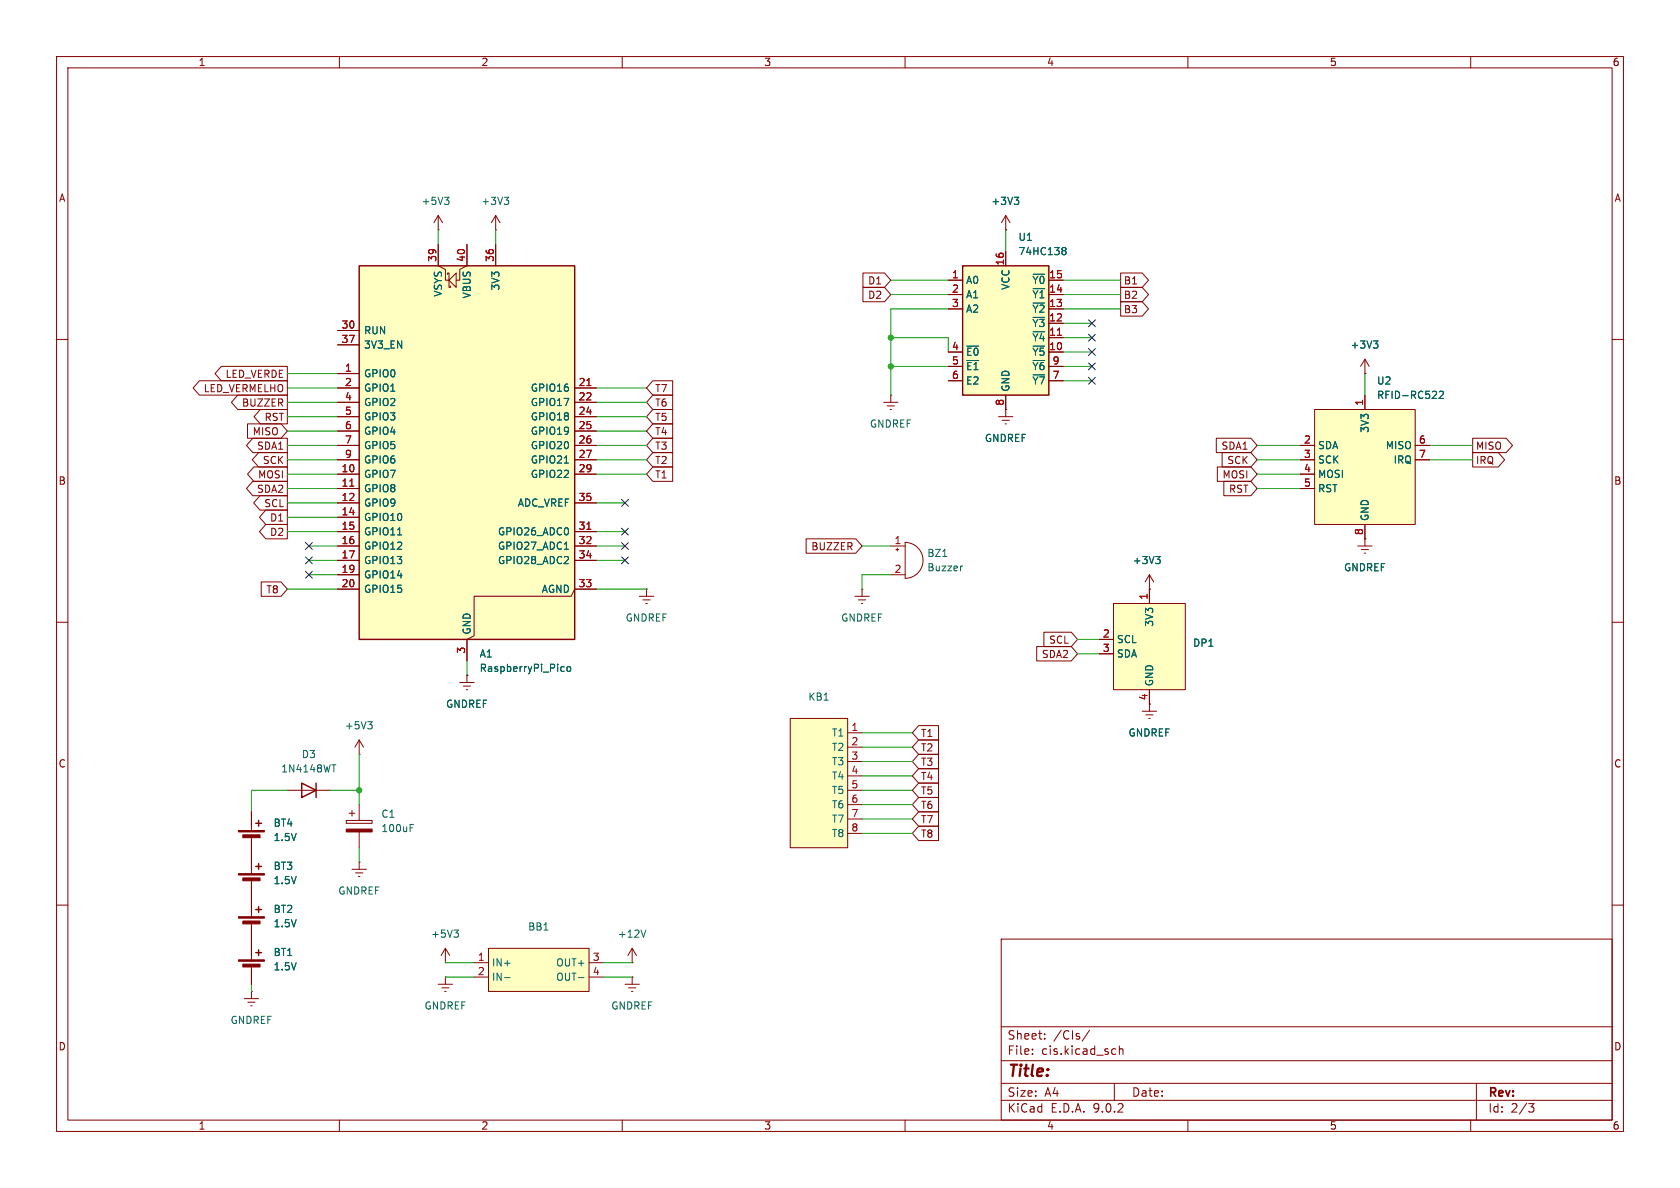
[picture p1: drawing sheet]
<svg xmlns="http://www.w3.org/2000/svg" width="297mm" height="210mm" viewBox="0 0 297 210" stroke-linecap="round" stroke-linejoin="round" font-family="sans-serif">
<g fill="none" stroke="#840000" stroke-width=".18">
<path d="M10 10h277v190h-277zM12 12h273v186h-273zM60 10v2M110 10v2M160 10v2M210 10v2M260 10v2M10 60h2M285 60h2M10 110h2M285 110h2M10 160h2"/>
<path d="M177 166h108v32h-108zM285 160h2M60 198v2M110 198v2M160 198v2M177 194.5h108M177 191.5h108M177 187.5h108M177 181.5h108M182.5 186.3v.1M182.5 185.5v.1M184.7 183.6v.1"/>
<path d="M184.7 182.8v.1M192.6 182.1l-1.3 2M197 191.5v3M197.1 185.4l.1 .1M197.2 186.3l-.1 .1M197.9 184.9v1.5M197.9 185.5l.2-.1 .4 .1v.9M210 198v2M260 198v2M261 191.5v6.5M270.2 195.1h1l-.5 .6 .4 .1 .1 .5-.3 .3h-.4"/>
</g>
<path d="M86.4 167.6h17.7v7.7h-17.7z" fill="#ffffc2"/>
<g fill="none" stroke="#840000" stroke-width=".18">
<path d="M157.5 96.5h2.5M158.4 97.2h.5M158.6 96.9v.5M160 95.9a3.2 3.2 0 0 1 3.2 3.2 3.2 3.2 0 0 1-3.2 3.1zM157.5 101.6h2.5M203.2 104.1h.1M203.2 101.6v2.5M203.2 101.6l-.8 1.3M203.2 101.6l.8 1.3M50.8 139.7h7.6M63.5 133.4h.1M63.5 130.8l-.8 1.3"/>
<path d="M63.5 130.8l.8 1.3M63.5 130.8v2.6M201.9 125.7h2.6M202.6 126.4h1.2M203.1 127h.2M203.2 124.5v1.2M44.4 143.5v3.3M44.4 147.8v6.6M44.4 155.4v6.7M44.4 163.1v3.3M83.8 170.2h2.6M83.8 172.7h2.6"/>
<path d="M86.4 167.6h17.7v7.7h-17.7zM104.1 170.2h2.6M104.1 172.7h2.6"/>
</g>
<path d="M166.7 98.4h.7M204.3 98.4h.8l-.4 .5M204.9 98.9l.2 .2v.3l-.2 .2M170.2 100.1h-.3M58.7 135.2h.7M65 127.6h.8l-.4 .5M65.6 128.1l.2 .2v.3l-.2 .2M89.2 172.8h1M102.3 172.8h.9" fill="none" stroke="#006464" stroke-width=".18"/>
<path d="M53.3 138.4l2.6 1.3-2.6 1.3zM55.9 138.4v2.6M45.2 153.2h1M45.2 145.5h1M45.7 145v1.1M45.7 152.7v1M45.2 160.8h1M45.7 160.3v1" fill="none" stroke="#840000" stroke-width=".25"/>
<g fill="#840000" stroke="#840000" stroke-width=".18">
<path d="M42.2 162.1h4.5v.2h-4.5z"/>
<path d="M42.9 162.8h3.1v.5h-3.1z"/>
<path d="M42.2 154.4h4.5v.3h-4.5z"/>
<path d="M42.9 155.2h3.1v.5h-3.1z"/>
<path d="M42.2 146.8h4.5v.3h-4.5z"/>
<path d="M42.9 147.6h3.1v.5h-3.1z"/>
</g>
<path d="M196.8 106.7h12.7v15.2h-12.7z" fill="#ffffc2"/>
<g fill="none" stroke="#840000" stroke-width=".18">
<path d="M156.2 71.1h2.5M156.8 71.8h1.3M157.4 72.4h.2M157.5 69.9h.1M157.5 69.9v1.2M82.5 119.4h.1M82.5 119.4v1.3M194.3 113h2.5M194.3 115.6h2.5M196.8 106.7h12.7v15.2h-12.7zM203.2 104.1v2.6M81.3 120.7h2.5"/>
<path d="M81.9 121.3h1.3M82.4 121.9h.3M203.2 121.9v2.6"/>
</g>
<path d="M63.5 47h38.1v66h-38.1z" fill="#ffffc2"/>
<path d="M63.5 47h38.1v66h-38.1zM45.2 168.4h1M45.7 167.9v1" fill="none" stroke="#840000" stroke-width=".25"/>
<g fill="none" stroke="#840000" stroke-width=".18">
<path d="M87.6 38.1v2.5M87.6 38.1l-.7 1.3M87.6 38.1l.8 1.3M59.7 58.4h3.8M77.5 43.2v3.8l1.2 .6v1.9h.7M79.1 48.5v-.2h.3v2.5h.2v-.3M79.4 49.5l1.2-1.2v2.5zM82.5 43.2v3.8l-1.2 .6v1.9h-.7M87.6 40.6h.1M87.6 43.2v3.8M59.7 61h3.8M59.7 66h3.8"/>
<path d="M59.7 68.6h3.8M59.7 71.1h3.8M59.7 73.7h3.8M59.7 76.2h3.8M59.7 78.7h3.8M101.6 68.6h3.8M101.6 71.1h3.8M101.6 73.7h3.8M101.6 76.2h3.8M101.6 78.7h3.8M59.7 81.3h3.8M59.7 83.8h3.8"/>
<path d="M59.7 86.4h3.8M59.7 88.9h3.8M59.7 91.4h3.8M59.7 94h3.8M59.7 96.5h3.8M59.7 99.1h3.8M101.6 81.3h3.8M101.6 83.8h3.8M101.6 88.9h3.8M101.6 94h3.8M101.6 96.5h3.8M101.6 99.1h3.8"/>
<path d="M59.7 101.6h3.8M59.7 104.1h3.8M105.4 104.1h-3.8l-.6 1.3h-17.2v7l-1.3 .6v3.8M44.4 166.4v3.3M44.4 170.7v3.3M77.5 174h2.5M78.1 174.6h1.3M78.6 175.3h.3M78.7 172.7h.1M78.7 170.2h.1M78.7 167.6v2.6M78.7 172.7v1.3"/>
<path d="M78.7 167.6l-.7 1.3M78.7 167.6l.8 1.3"/>
</g>
<path d="M103.7 68.2h.8M61.8 85.9h.8M103.7 93.6h.8" fill="none" stroke="#a90000" stroke-width=".18"/>
<path d="M89.1 34.9h.8l-.4 .5M89.7 35.4l.2 .2v.3l-.2 .2M70.3 94.6h.7M99.8 81.9h.7M99.8 97.1h.7M99.4 117.8l.3 .1M99.7 118.6l-.3 .1M100.3 117.9l.3-.1 .3 .3v.3l-.3 .3-.3-.1-.1-.2zM80.3 164.4h.7l-.4 .5M80.8 164.9l.2 .2v.3l-.2 .3" fill="none" stroke="#006464" stroke-width=".18"/>
<g fill="#840000" stroke="#840000" stroke-width=".18">
<path d="M42.2 169.7h4.5v.2h-4.5z"/>
<path d="M42.9 170.4h3.1v.5h-3.1z"/>
</g>
<path d="M170.2 47h15.2v22.9h-15.2z" fill="#ffffc2"/>
<path d="M170.2 47h15.2v22.9h-15.2z" fill="none" stroke="#840000" stroke-width=".25"/>
<g fill="none" stroke="#840000" stroke-width=".18">
<path d="M77.5 38.1l-.8 1.3M77.5 38.1l.7 1.3M77.5 38.1v2.5M177.8 38.1v2.5M177.8 38.1l-.8 1.3M177.8 38.1l.8 1.3M77.5 40.6h.1M167.6 49.5h2.6M167.6 52.1h2.6M167.6 54.6h2.6M177.8 40.6h.1M177.8 44.5v2.5"/>
<path d="M185.4 49.5h2.6M185.4 52.1h2.6M185.4 54.6h2.6M185.4 57.2h2.6M185.4 59.7h2.6M167.6 62.2h2.6M167.6 64.8h2.6M167.6 67.3h2.6M176.5 73.7h2.6M177.2 74.3h1.2M177.7 74.9h.2M177.8 72.4h.1"/>
<path d="M177.8 69.9v3.8M185.4 62.2h2.6M185.4 64.8h2.6M185.4 67.3h2.6M113 105.4h2.6M113.7 106h1.2M114.2 106.7h.2M114.3 104.1h.1M114.3 104.1v1.3M43.2 176.5h2.5M43.8 177.2h1.3M44.3 177.8h.3"/>
<path d="M44.4 175.3h.1M44.4 175.3v1.2"/>
</g>
<path d="M78.6 34.9h.8l-.5 .5M79.1 35.4l.3 .2v.3l-.3 .2M179.3 34.9h.8l-.4 .5M179.9 35.4l.2 .2v.3l-.2 .2M182.6 48.5h2.1M187.9 44.2l.1 .1M187.9 43.8h.3l.2 .1 .1 .2-.3 .2M188 44.3h.2M188 44.3l-.1 .1M188.2 44.3l.3 .2-.1 .4-.2 .1h-.3M170.9 61.2h2.1" fill="none" stroke="#006464" stroke-width=".18"/>
<path d="M186.9 59.3h.8" fill="none" stroke="#a90000" stroke-width=".18"/>
<path d="M232.4 72.4h17.8v20.3h-17.8z" fill="#ffffc2"/>
<g fill="none" stroke="#840000" stroke-width=".18">
<path d="M229.9 78.7h2.5M232.4 72.4h17.8v20.3h-17.8zM241.3 66h.1M241.3 63.5v2.5M241.3 69.9v2.5M241.3 63.5l-.8 1.3M241.3 63.5l.8 1.3M250.2 78.7h2.5M229.9 81.3h2.5M229.9 83.8h2.5M229.9 86.4h2.5M240 96.5h2.6"/>
<path d="M240.7 97.2h1.2M241.2 97.8h.2M241.3 95.3h.1M241.3 92.7v3.8M250.2 81.3h2.5M61.2 145h4.6v.5h-4.6zM61.7 143.8h1M62.2 143.3v1M62.2 153.7h2.6M62.9 154.3h1.2M63.4 154.9h.2M63.5 152.4h.1"/>
<path d="M63.5 142.2v2.8M63.5 147.1v2.8M63.5 152.4v1.3"/>
</g>
<path d="M242.8 60.3h.8l-.4 .5M243.4 60.8l.2 .2v.3l-.2 .2M254.4 69.3l.5-.1 .3 .3-.8 .9h.8M72.5 146.3h.4M72.5 145.7h.6" fill="none" stroke="#006464" stroke-width=".18"/>
<path d="M61.2 146.6h4.6v.5h-4.6z" fill="#840000" stroke="#840000" stroke-width=".18"/>
<path d="M139.7 127h10.2v22.9h-10.2z" fill="#ffffc2"/>
<g fill="none" stroke="#840000" stroke-width=".18">
<path d="M59.7 58.4h3.8M77.5 43.2v3.8M82.5 43.2v3.8M87.6 43.2v3.8M152.6 48.3h3.8l1.1 1.2-1.1 1.3h-3.8zM152.6 50.8h3.8l1.1 1.3-1.1 1.2h-3.8zM167.6 49.5h2.6M167.6 52.1h2.6M167.6 54.6h2.6M177.8 40.6h.1M177.8 44.5v2.5M185.4 49.5h2.6"/>
<path d="M185.4 52.1h2.6M185.4 54.6h2.6M185.4 57.2h2.6M185.4 59.7h2.6M198.1 53.3h3.8l1.1 1.3-1.1 1.3h-3.8zM198.1 50.8h3.8l1.1 1.3-1.1 1.2h-3.8zM198.1 48.3h3.8l1.1 1.2-1.1 1.3h-3.8zM35.3 67.3h15.5v2.6h-15.5l-1.2-1.3zM39.1 64.8h11.7v2.5h-11.7l-1.1-1.3zM42 69.8h8.8v2.6h-8.8l-1.1-1.3zM43.8 74.9h5.9l1.1 1.3-1.1 1.3h-5.9zM44.7 77.5h6.1v2.5h-6.1l-1.1-1.3z"/>
<path d="M46 72.4h4.8v2.5h-4.8l-1.1-1.2zM59.7 78.7h3.8M59.7 61h3.8M59.7 66h3.8M59.7 68.6h3.8M59.7 71.1h3.8M59.7 73.7h3.8M59.7 76.2h3.8M101.6 78.7h3.8M101.6 68.6h3.8M101.6 71.1h3.8M101.6 73.7h3.8"/>
<path d="M101.6 76.2h3.8M115.4 77.5h3.5v2.5h-3.5l-1.1-1.3zM115.4 72.4h3.5v2.5h-3.5l-1.1-1.2zM115.4 74.9h3.5v2.6h-3.5l-1.1-1.3zM115.4 69.8h3.5v2.6h-3.5l-1.1-1.3zM115.4 67.3h3.5v2.6h-3.5l-1.1-1.3zM167.6 62.2h2.6M167.6 64.8h2.6M167.6 67.3h2.6M177.8 72.4h.1M177.8 69.9v2.5M185.4 62.2h2.6"/>
<path d="M185.4 64.8h2.6M185.4 67.3h2.6M215 77.5h6.1l1.1 1.2-1.1 1.3h-6.1zM229.9 78.7h2.5M241.3 66h.1M241.3 69.9v2.5M250.2 78.7h2.5M260.3 77.5h6l1.1 1.2-1.1 1.3h-6zM44.7 85.1h6.1v2.5h-6.1l-1.1-1.2zM44.9 82.5h5.9v2.6h-5.9l-1.1-1.3zM45.7 80h5.1v2.6h-5.1l-1.1-1.3zM46 87.6h4.8v2.6h-4.8l-1.2-1.3z"/>
<path d="M47 90.2h3.8v2.5h-3.8l-1.1-1.3zM47 92.7h3.8v2.6h-3.8l-1.1-1.3zM59.7 81.3h3.8M59.7 83.8h3.8M59.7 86.4h3.8M59.7 88.9h3.8M59.7 91.4h3.8M59.7 94h3.8M59.7 96.5h3.8M59.7 99.1h3.8M101.6 81.3h3.8M101.6 83.8h3.8"/>
<path d="M101.6 88.9h3.8M101.6 94h3.8M101.6 96.5h3.8M101.6 99.1h3.8M115.4 82.5h3.5v2.6h-3.5l-1.1-1.3zM115.4 80h3.5v2.6h-3.5l-1.1-1.3zM142.5 95.2h8.8l1.1 1.3-1.1 1.3h-8.8zM215.2 82.5h5.9l1.1 1.3-1.1 1.3h-5.9zM216.1 80h5l1.1 1.3-1.1 1.3h-5zM216.4 85.1h4.7l1.1 1.3-1.1 1.2h-4.7zM229.9 81.3h2.5M229.9 83.8h2.5"/>
<path d="M229.9 86.4h2.5M241.3 95.3h.1M241.3 92.7v2.6M250.2 81.3h2.5M260.3 80h4.6l1.1 1.3-1.1 1.3h-4.6zM46.2 102.9h3.5l1.1 1.2-1.1 1.3h-3.5zM59.7 101.6h3.8M59.7 104.1h3.8M82.5 119.4h.1M82.5 113v3.8M101.6 104.1h3.8M151.1 105.4h2.6"/>
<path d="M151.8 106h1.2M152.3 106.7h.2M152.4 104.1h.1M152.4 104.1v1.3M183.3 114.3h6.1l1.1 1.3-1.1 1.2h-6.1zM184.5 111.8h4.9l1.1 1.2-1.1 1.3h-4.9zM194.3 113h2.5M194.3 115.6h2.5M203.2 104.1h.1M203.2 104.1v2.6M139.7 127h10.2v22.9h-10.2zM149.9 129.5h2.5"/>
<path d="M149.9 132.1h2.5M149.9 134.6h2.5M149.9 137.2h2.5M149.9 139.7h2.5M162.4 133.3h3.5v2.6h-3.5l-1.1-1.3zM162.4 135.9h3.5v2.5h-3.5l-1.1-1.2zM162.4 130.8h3.5v2.6h-3.5l-1.1-1.3zM162.4 128.3h3.5v2.5h-3.5l-1.1-1.3zM162.4 138.4h3.5v2.6h-3.5l-1.1-1.3zM203.2 121.9v2.6M44.4 143.5v2.6M44.4 148.6v5.1"/>
<path d="M44.4 156.2v5.1M149.9 142.2h2.5M149.9 144.8h2.5M149.9 147.3h2.5M162.4 141h3.5v2.5h-3.5l-1.1-1.3zM162.4 143.5h3.5v2.6h-3.5l-1.1-1.3zM162.4 146h3.5v2.6h-3.5l-1.1-1.3zM44.4 163.8v5.1M44.4 171.5v2.5M110.5 174h2.5M111.1 174.6h1.3M111.6 175.3h.3"/>
<path d="M111.8 172.7h.1M111.8 170.2h.1M111.8 167.6v2.6M111.8 172.7v1.3M111.8 167.6l-.8 1.3M111.8 167.6l.7 1.3"/>
</g>
<g fill="none" stroke="#006464" stroke-width=".18">
<path d="M179.3 34.9h.8l-.4 .5M179.9 35.4l.2 .2v.3l-.2 .2M182.6 48.5h2.1M187.9 44.2l.1 .1M187.9 43.8h.3l.2 .1 .1 .2-.3 .2M188 44.3h.2M188 44.3l-.1 .1M188.2 44.3l.3 .2-.1 .4-.2 .1h-.3M170.9 61.2h2.1M242.8 60.3h.8l-.4 .5M243.4 60.8l.2 .2v.3l-.2 .2M254.4 69.3l.5-.1 .3 .3-.8 .9h.8"/>
<path d="M70.3 94.6h.7M99.8 81.9h.7M99.8 97.1h.7M204.3 98.4h.8l-.4 .5M204.9 98.9l.2 .2v.3l-.2 .2M99.4 117.8l.3 .1M99.7 118.6l-.3 .1M100.3 117.9l.3-.1 .3 .3v.3l-.3 .3-.3-.1-.1-.2zM114.2 164.4l-.4 1.3"/>
</g>
<g fill="none" stroke="#009600" stroke-width=".18">
<path d="M77.5 40.6v2.6M87.6 40.6v2.6M157.5 59.7h10.1v2.5M157.5 52.1h10.1M157.5 49.5h10.1M167.6 54.6h-10.1v15.3M177.8 40.6v3.9M188 57.2h5M188 54.6h10.1M188 59.7h5M188 52.1h10.1M188 49.5h10.1"/>
<path d="M50.8 78.7h8.9M50.8 71.1h8.9M50.8 73.7h8.9M50.8 76.2h8.9M50.8 68.6h8.9M50.8 66h8.9M105.4 78.7h8.9M105.4 71.1h8.9M105.4 73.7h8.9M105.4 76.2h8.9M105.4 68.6h8.9M157.5 64.8h10.1"/>
<path d="M188 62.2h5M188 64.8h5M188 67.3h5M222.2 78.7h7.7M241.3 66v3.9M252.7 78.7h7.6M50.8 81.3h8.9M50.8 83.8h8.9M50.8 86.4h8.9M50.8 94h8.9M50.8 91.4h8.9M50.8 88.9h8.9"/>
<path d="M54.6 99.1h5.1M54.6 96.5h5.1M105.4 81.3h8.9M105.4 83.8h8.9M105.4 99.1h5.1M105.4 96.5h5.1M105.4 94h5.1M105.4 88.9h5.1M152.4 96.5h5.1M222.2 81.3h7.7M222.2 83.8h7.7M222.2 86.4h7.7"/>
<path d="M252.7 81.3h7.6M50.8 104.1h8.9M54.6 101.6h5.1M82.5 116.8v2.6M105.4 104.1h8.9M157.5 101.6h-5.1v2.5M190.5 115.6h3.8M190.5 113h3.8M50.8 139.7h-6.4v3.8M58.4 139.7h5.1M63.5 133.4v8.8M152.4 139.7h8.9"/>
<path d="M152.4 137.2h8.9M152.4 132.1h8.9M152.4 129.5h8.9M152.4 134.6h8.9M63.5 149.9v2.5M152.4 142.2h8.9M152.4 147.3h8.9M152.4 144.8h8.9M44.4 174v1.3M78.7 170.2h5.1M78.7 172.7h5.1M106.7 170.2h5.1"/>
<path d="M106.7 172.7h5.1"/>
</g>
<g fill="none" stroke="#000084" stroke-width=".18">
<path d="M192.4 59.1l1.2 1.2M192.4 56.5l1.2 1.3M193.6 59.1l-1.2 1.2M193.6 56.5l-1.2 1.3M192.4 61.6l1.2 1.2M192.4 66.7l1.2 1.2M192.4 64.2l1.2 1.2M193.6 61.6l-1.2 1.2M193.6 66.7l-1.2 1.2M193.6 64.2l-1.2 1.2M54 95.9l1.2 1.2M54 98.5l1.2 1.2"/>
<path d="M55.2 95.9l-1.2 1.2M55.2 98.5l-1.2 1.2M109.9 98.5l1.2 1.2M109.9 95.9l1.2 1.2M109.9 88.3l1.2 1.2M109.9 93.4l1.2 1.2M111.1 98.5l-1.2 1.2M111.1 95.9l-1.2 1.2M111.1 88.3l-1.2 1.2M111.1 93.4l-1.2 1.2M54 101l1.2 1.2M55.2 101l-1.2 1.2"/>
</g>
<path d="M186.9 59.3h.8M103.7 68.2h.8M61.8 85.9h.8M103.7 93.6h.8" fill="none" stroke="#a90000" stroke-width=".18"/>
<g fill="#009600" stroke="#009600" stroke-width=".18">
<circle cx="63.5" cy="139.7" r=".46"/>
<circle cx="157.5" cy="59.7" r=".46"/>
<circle cx="157.5" cy="64.8" r=".46"/>
</g>
<text font-size="2.8" fill="#840000" x="178" y="190.9">Title:</text>
<g font-size="2.1" fill="#840000">
<text x="178" y="184">Sheet:</text>
<text x="186.2" y="184">/CIs/</text>
<text x="178" y="186.7">File:</text>
<text x="184.1" y="186.7">cis.kicad_sch</text>
<text x="178" y="196.9">KiCad</text>
<text x="178" y="194.1">Size:</text>
<text x="184.7" y="194.1">A4</text>
<text x="185.7" y="196.9">E.D.A.</text>
<text x="193.3" y="196.9">9.0.2</text>
<text x="200" y="194.1">Date:</text>
<text x="263" y="194.3">Rev:</text>
<text x="263" y="196.9">Id:</text>
<text x="267.1" y="196.9">2/3</text>
</g>
<g font-size="1.8" fill="#840000">
<text x="35" y="11.9">1</text>
<text x="85" y="11.9">2</text>
<text x="135" y="11.9">3</text>
<text x="185" y="11.9">4</text>
<text x="235" y="11.9">5</text>
<text x="285" y="11.9">6</text>
<text x="10.3" y="35.9">A</text>
<text x="285.3" y="35.9">A</text>
<text x="153.4" y="50.5">D1</text>
<text x="153.4" y="53">D2</text>
<text x="198.6" y="53">B2</text>
<text x="198.6" y="50.5">B1</text>
<text x="198.6" y="55.6">B3</text>
<text x="35.9" y="69.5">LED_VERMELHO</text>
<text x="39.8" y="67">LED_VERDE</text>
<text x="115.7" y="69.5">T7</text>
<text x="42.7" y="72.1">BUZZER</text>
<text x="44.6" y="77.2">MISO</text>
<text x="46.7" y="74.6">RST</text>
<text x="115.7" y="74.6">T5</text>
<text x="115.7" y="77.2">T4</text>
<text x="115.7" y="72.1">T6</text>
<text x="45.3" y="79.7">SDA1</text>
<text x="46.4" y="82.2">SCK</text>
<text x="115.7" y="79.7">T3</text>
<text x="115.7" y="82.2">T2</text>
<text x="215.8" y="79.7">SDA1</text>
<text x="216.9" y="82.2">SCK</text>
<text x="260.8" y="79.7">MISO</text>
<text x="260.8" y="82.2">IRQ</text>
<text x="10.3" y="85.9">B</text>
<text x="45.3" y="87.3">SDA2</text>
<text x="45.5" y="84.8">MOSI</text>
<text x="46.6" y="89.9">SCL</text>
<text x="115.7" y="84.8">T1</text>
<text x="216" y="84.8">MOSI</text>
<text x="217.2" y="87.3">RST</text>
<text x="285.3" y="85.9">B</text>
<text x="47.6" y="92.4">D1</text>
<text x="47.6" y="94.9">D2</text>
<text x="143.3" y="97.5">BUZZER</text>
<text x="47" y="105.1">T8</text>
<text x="185.4" y="114">SCL</text>
<text x="184.1" y="116.5">SDA2</text>
<text x="202.9" y="123.9" transform="rotate(-90 202.9 123.9)">4</text>
<text x="162.7" y="130.5">T1</text>
<text x="10.3" y="135.9">C</text>
<text x="162.7" y="135.6">T3</text>
<text x="162.7" y="133">T2</text>
<text x="285.3" y="135.9">C</text>
<text x="162.7" y="138.1">T4</text>
<text x="162.7" y="143.2">T6</text>
<text x="162.7" y="140.7">T5</text>
<text x="162.7" y="145.7">T7</text>
<text x="162.7" y="148.3">T8</text>
<text x="10.3" y="185.9">D</text>
<text x="285.3" y="185.9">D</text>
<text x="35" y="199.9">1</text>
<text x="85" y="199.9">2</text>
<text x="135" y="199.9">3</text>
<text x="185" y="199.9">4</text>
<text x="235" y="199.9">5</text>
<text x="285" y="199.9">6</text>
</g>
<g font-size="1.8" fill="#006464">
<text x="74.4" y="36.4">+5V3</text>
<text x="85" y="36.4">+3V3</text>
<text x="175.2" y="36.4">+3V3</text>
<text x="180" y="42.8">U1</text>
<text x="180" y="45.3">74HC138</text>
<text x="78.3" y="52.6" transform="rotate(-90 78.3 52.6)">VSYS</text>
<text x="83.4" y="52.9" transform="rotate(-90 83.4 52.9)">VBUS</text>
<text x="88.5" y="51.5" transform="rotate(-90 88.5 51.5)">3V3</text>
<text x="170.7" y="50.4">A0</text>
<text x="170.7" y="52.9">A1</text>
<text x="178.7" y="51.3" transform="rotate(-90 178.7 51.3)">VCC</text>
<text x="182.4" y="50.4">~{Y0}</text>
<text x="182.4" y="52.9">~{Y1}</text>
<text x="64.3" y="59.3">RUN</text>
<text x="170.7" y="55.5">A2</text>
<text x="182.4" y="55.5">~{Y2}</text>
<text x="182.4" y="58">~{Y3}</text>
<text x="64.3" y="61.8">3V3_EN</text>
<text x="170.7" y="63.1">~{E0}</text>
<text x="170.7" y="65.6">~{E1}</text>
<text x="182.4" y="60.6">~{Y4}</text>
<text x="182.4" y="63.1">~{Y5}</text>
<text x="182.4" y="65.6">~{Y6}</text>
<text x="238.7" y="61.8">+3V3</text>
<text x="64.3" y="66.9">GPIO0</text>
<text x="64.3" y="69.4">GPIO1</text>
<text x="64.3" y="72">GPIO2</text>
<text x="93.7" y="69.4">GPIO16</text>
<text x="93.7" y="72">GPIO17</text>
<text x="170.7" y="68.2">E2</text>
<text x="178.7" y="69.3" transform="rotate(-90 178.7 69.3)">GND</text>
<text x="182.4" y="68.2">~{Y7}</text>
<text x="243.3" y="70.7">RFID-RC522</text>
<text x="243.3" y="68.2">U2</text>
<text x="64.3" y="74.5">GPIO3</text>
<text x="64.3" y="77.1">GPIO4</text>
<text x="93.7" y="74.5">GPIO18</text>
<text x="93.7" y="77.1">GPIO19</text>
<text x="153.7" y="75.8">GNDREF</text>
<text x="242.2" y="76.6" transform="rotate(-90 242.2 76.6)">3V3</text>
<text x="64.3" y="79.6">GPIO5</text>
<text x="64.3" y="82.1">GPIO6</text>
<text x="93.7" y="79.6">GPIO20</text>
<text x="93.7" y="82.1">GPIO21</text>
<text x="174" y="78.3">GNDREF</text>
<text x="232.9" y="79.6">SDA</text>
<text x="232.9" y="82.1">SCK</text>
<text x="244.9" y="79.6">MISO</text>
<text x="246.3" y="82.1">IRQ</text>
<text x="64.3" y="84.7">GPIO7</text>
<text x="64.3" y="87.2">GPIO8</text>
<text x="64.3" y="89.8">GPIO9</text>
<text x="91.4" y="89.8">ADC_VREF</text>
<text x="93.7" y="84.7">GPIO22</text>
<text x="232.9" y="84.7">MOSI</text>
<text x="232.9" y="87.2">RST</text>
<text x="64.3" y="92.3">GPIO10</text>
<text x="64.3" y="94.8">GPIO11</text>
<text x="87.9" y="94.8">GPIO26_ADC0</text>
<text x="242.2" y="92.2" transform="rotate(-90 242.2 92.2)">GND</text>
<text x="64.3" y="97.4">GPIO12</text>
<text x="64.3" y="99.9">GPIO13</text>
<text x="87.9" y="97.4">GPIO27_ADC1</text>
<text x="87.9" y="99.9">GPIO28_ADC2</text>
<text x="163.8" y="98.7">BZ1</text>
<text x="163.8" y="101.2">Buzzer</text>
<text x="200.2" y="99.9">+3V3</text>
<text x="237.5" y="101.2">GNDREF</text>
<text x="64.3" y="102.5">GPIO14</text>
<text x="64.3" y="105">GPIO15</text>
<text x="95.7" y="105">AGND</text>
<text x="83.4" y="112.3" transform="rotate(-90 83.4 112.3)">GND</text>
<text x="110.5" y="110.1">GNDREF</text>
<text x="148.6" y="110.1">GNDREF</text>
<text x="197.4" y="113.9">SCL</text>
<text x="204.1" y="110.9" transform="rotate(-90 204.1 110.9)">3V3</text>
<text x="84.7" y="116.4">A1</text>
<text x="84.7" y="119">RaspberryPi_Pico</text>
<text x="197.4" y="116.4">SDA</text>
<text x="210.8" y="114.5">DP1</text>
<text x="78.8" y="125.3">GNDREF</text>
<text x="142.8" y="124.1">KB1</text>
<text x="204.1" y="121.4" transform="rotate(-90 204.1 121.4)">GND</text>
<text x="60.9" y="129.1">+5V3</text>
<text x="147" y="130.4">T1</text>
<text x="199.4" y="130.4">GNDREF</text>
<text x="49.6" y="136.8">1N4148WT</text>
<text x="53.3" y="134.2">D3</text>
<text x="147" y="132.9">T2</text>
<text x="147" y="135.5">T3</text>
<text x="147" y="138">T4</text>
<text x="147" y="140.6">T5</text>
<text x="147" y="143.1">T6</text>
<text x="48.3" y="146.3">BT4</text>
<text x="48.3" y="148.9">1.5V</text>
<text x="67.3" y="144.8">C1</text>
<text x="67.3" y="147.3">100uF</text>
<text x="147" y="145.6">T7</text>
<text x="147" y="148.2">T8</text>
<text x="48.3" y="154">BT3</text>
<text x="48.3" y="161.6">BT2</text>
<text x="48.3" y="156.5">1.5V</text>
<text x="59.7" y="158.3">GNDREF</text>
<text x="48.3" y="164.1">1.5V</text>
<text x="76.1" y="166">+5V3</text>
<text x="93.3" y="164.7">BB1</text>
<text x="109.1" y="166">+12V</text>
<text x="48.3" y="169.2">BT1</text>
<text x="48.3" y="171.7">1.5V</text>
<text x="86.9" y="171">IN+</text>
<text x="86.9" y="173.6">IN-</text>
<text x="98.2" y="171">OUT+</text>
<text x="98.2" y="173.6">OUT-</text>
<text x="74.9" y="178.7">GNDREF</text>
<text x="108" y="178.7">GNDREF</text>
<text x="40.7" y="181.2">GNDREF</text>
</g>
<g font-size="1.8" fill="#a90000">
<text x="77.2" y="46.4" transform="rotate(-90 77.2 46.4)">39</text>
<text x="82.3" y="46.4" transform="rotate(-90 82.3 46.4)">40</text>
<text x="87.4" y="46.4" transform="rotate(-90 87.4 46.4)">36</text>
<text x="177.5" y="47" transform="rotate(-90 177.5 47)">16</text>
<text x="168.2" y="49.3">1</text>
<text x="168.2" y="51.8">2</text>
<text x="185.4" y="49.3">15</text>
<text x="185.4" y="51.8">14</text>
<text x="60.3" y="58.2">30</text>
<text x="168.2" y="54.4">3</text>
<text x="185.4" y="54.4">13</text>
<text x="185.4" y="56.9">12</text>
<text x="185.4" y="59.4">11</text>
<text x="60.3" y="60.7">37</text>
<text x="60.9" y="65.8">1</text>
<text x="168.2" y="62">4</text>
<text x="168.2" y="64.5">5</text>
<text x="185.4" y="62">10</text>
<text x="186" y="64.5">9</text>
<text x="60.9" y="68.3">2</text>
<text x="60.9" y="70.9">4</text>
<text x="102.2" y="68.3">21</text>
<text x="102.2" y="70.9">22</text>
<text x="168.2" y="67.1">6</text>
<text x="177.5" y="71.8" transform="rotate(-90 177.5 71.8)">8</text>
<text x="186" y="67.1">7</text>
<text x="241" y="71.8" transform="rotate(-90 241 71.8)">1</text>
<text x="60.9" y="73.4">5</text>
<text x="60.9" y="75.9">6</text>
<text x="102.2" y="73.4">24</text>
<text x="102.2" y="75.9">25</text>
<text x="60.3" y="83.6">10</text>
<text x="60.9" y="78.5">7</text>
<text x="60.9" y="81">9</text>
<text x="102.2" y="78.5">26</text>
<text x="102.2" y="81">27</text>
<text x="102.2" y="83.6">29</text>
<text x="230.4" y="78.5">2</text>
<text x="230.4" y="81">3</text>
<text x="230.4" y="83.6">4</text>
<text x="250.8" y="78.5">6</text>
<text x="250.8" y="81">7</text>
<text x="60.3" y="86.1">11</text>
<text x="60.3" y="88.6">12</text>
<text x="102.2" y="88.6">35</text>
<text x="230.4" y="86.1">5</text>
<text x="60.3" y="91.2">14</text>
<text x="60.3" y="93.7">15</text>
<text x="102.2" y="93.7">31</text>
<text x="241" y="94.7" transform="rotate(-90 241 94.7)">8</text>
<text x="60.3" y="96.3">16</text>
<text x="60.3" y="98.8">17</text>
<text x="60.3" y="101.3">19</text>
<text x="102.2" y="96.3">32</text>
<text x="102.2" y="98.8">34</text>
<text x="158" y="96.3">1</text>
<text x="158" y="101.3">2</text>
<text x="60.3" y="103.9">20</text>
<text x="102.2" y="103.9">33</text>
<text x="202.9" y="106.1" transform="rotate(-90 202.9 106.1)">1</text>
<text x="194.9" y="112.8">2</text>
<text x="82.3" y="115.6" transform="rotate(-90 82.3 115.6)">3</text>
<text x="194.9" y="115.3">3</text>
<text x="150.4" y="129.3">1</text>
<text x="150.4" y="131.8">2</text>
<text x="150.4" y="134.4">3</text>
<text x="150.4" y="136.9">4</text>
<text x="150.4" y="139.4">5</text>
<text x="150.4" y="142">6</text>
<text x="150.4" y="144.5">7</text>
<text x="150.4" y="147.1">8</text>
<text x="84.4" y="169.9">1</text>
<text x="84.4" y="172.5">2</text>
<text x="104.7" y="169.9">3</text>
<text x="104.7" y="172.5">4</text>
</g>
</svg>
